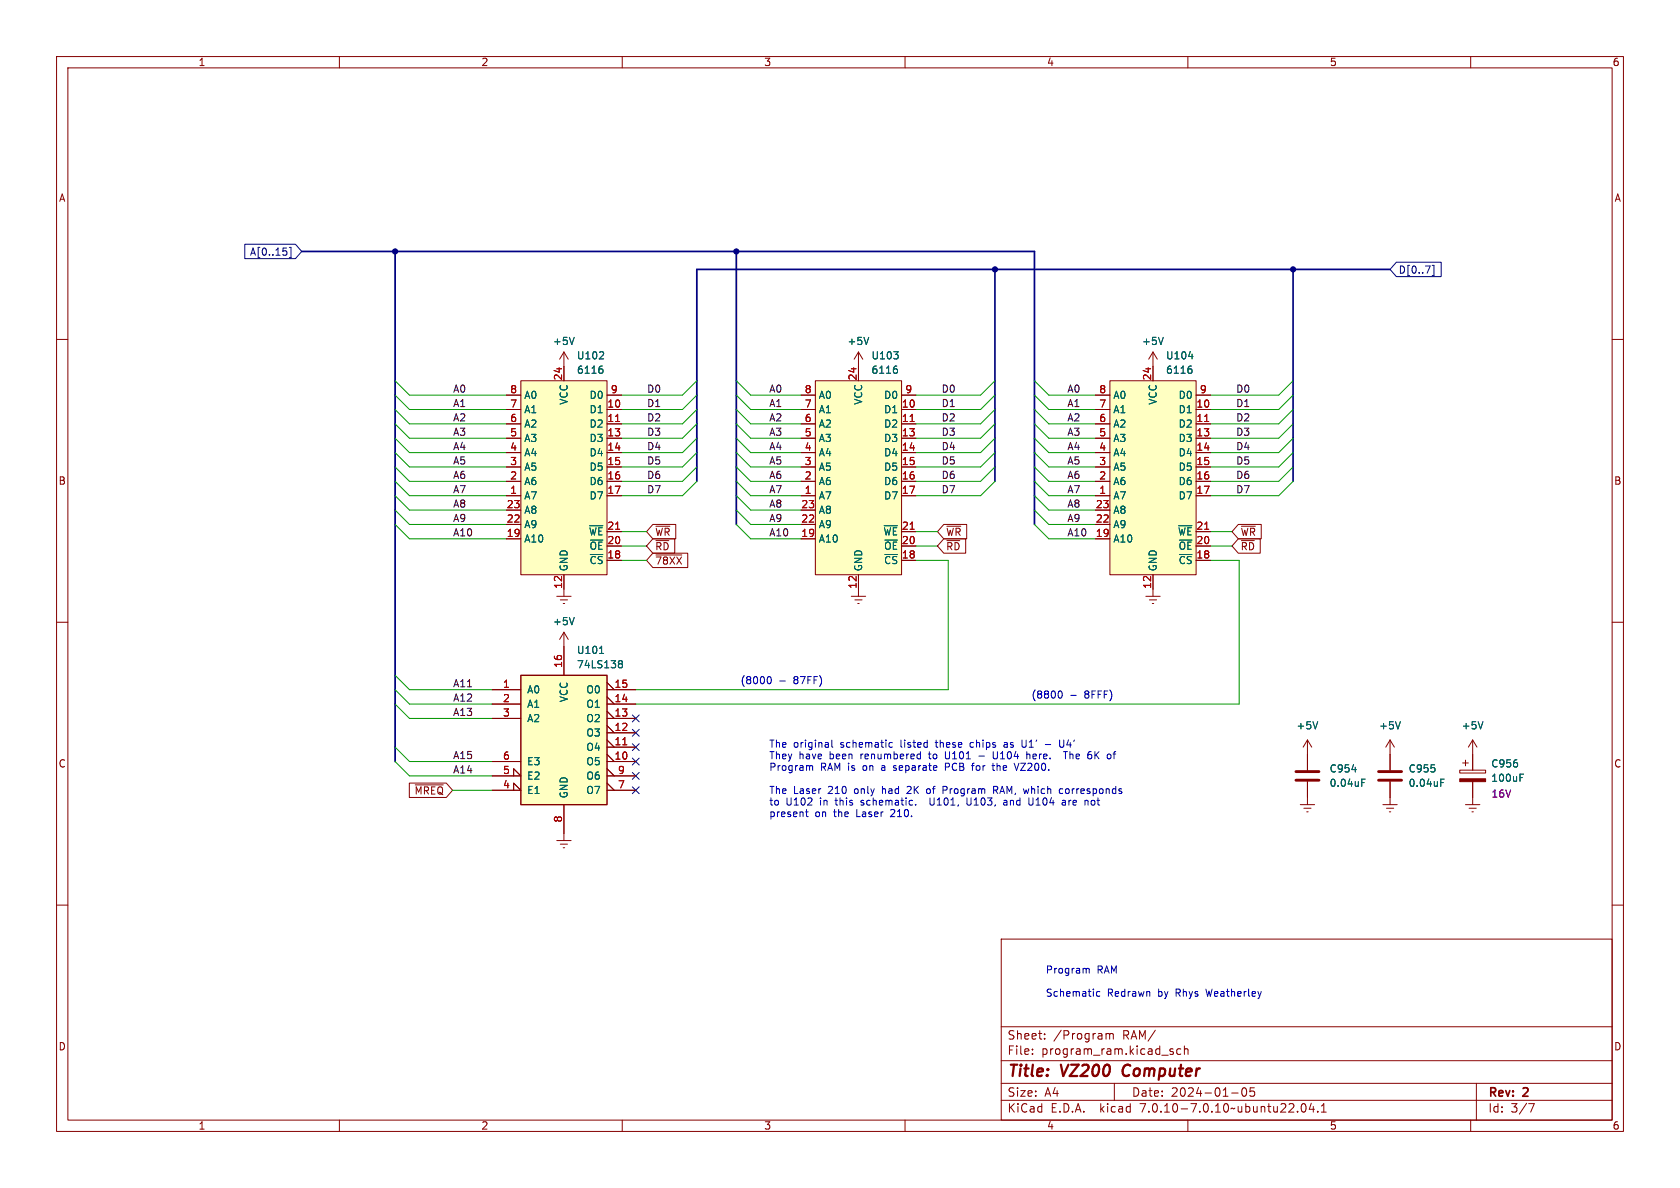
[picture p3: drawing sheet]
<svg xmlns="http://www.w3.org/2000/svg" width="297mm" height="210mm" viewBox="0 0 297 210" stroke-linecap="round" stroke-linejoin="round" font-family="sans-serif">
<g fill="none" stroke="#840000" stroke-width=".18">
<path d="M10 10h277v190h-277zM12 12h273v186h-273zM60 10v2M110 10v2M160 10v2M210 10v2M260 10v2M10 60h2M285 60h2M89.5 72.4h2.6M89.5 74.9h2.6M89.5 77.5h2.6"/>
<path d="M89.5 69.9h2.6M92.1 67.3h15.2v34.3h-15.2zM99.7 62.2v5.1M99.7 62.2l-.8 1.3M99.7 62.2l.8 1.3M107.3 72.4h2.6M107.3 74.9h2.6M107.3 77.5h2.6M107.3 69.9h2.6M141.6 72.4h2.5M141.6 74.9h2.5M141.6 77.5h2.5"/>
<path d="M141.6 69.9h2.5M144.1 67.3h15.3v34.3h-15.3zM151.8 62.2v5.1M151.8 62.2l-.8 1.3M151.8 62.2l.7 1.3M159.4 72.4h2.5M159.4 74.9h2.5M159.4 77.5h2.5M159.4 69.9h2.5M193.7 72.4h2.5M193.7 74.9h2.5M193.7 77.5h2.5"/>
<path d="M193.7 69.9h2.5M196.2 67.3h15.3v34.3h-15.3zM203.8 62.2v5.1M203.8 62.2l-.7 1.3M203.8 62.2l.8 1.3M211.5 72.4h2.5M211.5 74.9h2.5M211.5 77.5h2.5M211.5 69.9h2.5M89.5 87.6h2.6M89.5 80h2.6M89.5 82.6h2.6"/>
<path d="M89.5 85.1h2.6M89.5 95.3h2.6M89.5 92.7h2.6M89.5 90.2h2.6M107.3 87.6h2.6M107.3 80h2.6M107.3 82.6h2.6M107.3 85.1h2.6M107.3 99.1h2.6M107.3 96.5h2.6M107.3 94h2.6M115.4 92.7h4.1v2.6h-4.1l-1.1-1.3z"/>
<path d="M115.4 97.8h6.2v2.5h-6.2l-1.1-1.2zM115.4 95.2h3.9v2.6h-3.9l-1.1-1.3zM116 93h2.4M116 98.1h4.5M141.6 87.6h2.5M141.6 80h2.5M141.6 82.6h2.5M141.6 85.1h2.5M141.6 95.3h2.5M141.6 92.7h2.5M141.6 90.2h2.5M159.4 87.6h2.5"/>
<path d="M159.4 80h2.5M159.4 82.6h2.5M159.4 85.1h2.5M159.4 99.1h2.5M159.4 96.5h2.5M159.4 94h2.5M166.8 95.2h3.9v2.6h-3.9l-1.1-1.3zM166.8 92.7h4.1v2.6h-4.1l-1.1-1.3zM167.4 93h2.5M193.7 87.6h2.5M193.7 80h2.5M193.7 82.6h2.5"/>
<path d="M193.7 85.1h2.5M193.7 95.3h2.5M193.7 92.7h2.5M193.7 90.2h2.5M211.5 87.6h2.5M211.5 80h2.5M211.5 82.6h2.5M211.5 85.1h2.5M211.5 99.1h2.5M211.5 96.5h2.5M211.5 94h2.5M218.9 95.2h3.9v2.6h-3.9l-1.1-1.3z"/>
<path d="M218.9 92.7h4.1v2.6h-4.1l-1.1-1.3zM219.5 93h2.4M10 110h2M98.4 105.4h2.6M99.1 106h1.2M99.6 106.7h.2M99.7 101.6v3.8M99.7 111.8v7.6M99.7 111.8l-.8 1.2M99.7 111.8l.8 1.2M150.5 105.4h2.5M151.1 106h1.3"/>
<path d="M151.6 106.7h.3M151.8 101.6v3.8M202.6 105.4h2.5M203.2 106h1.3M203.7 106.7h.3M203.8 101.6v3.8M285 110h2M72.4 138.4h6.5l1.1 1.3-1.1 1.3h-6.5zM73.4 138.7h5M87 139.7h5.1l-1.3-1.3v1.3M87 137.2h5.1l-1.3-1.3v1.3M87 121.9h5.1"/>
<path d="M87 134.6h5.1M87 127h5.1M87 124.5h5.1M107.3 121.9h5.1M107.3 134.6h5.1M107.3 133.4l1.3 1.2M107.3 132.1h5.1M107.3 130.8l1.3 1.3M107.3 129.5h5.1M107.3 128.3l1.3 1.2M107.3 127h5.1M107.3 125.7l1.3 1.3"/>
<path d="M107.3 124.5h5.1M107.3 123.2l1.3 1.3M107.3 120.7l1.3 1.2M107.3 139.7h5.1M107.3 137.2h5.1M107.3 138.4l1.3 1.3M107.3 135.9l1.3 1.3M231.1 130.8v5.3M231.1 138.2v4M231.1 130.8l-.7 1.3M231.1 130.8l.8 1.3M245.7 130.8v5.3"/>
<path d="M245.7 138.2v4M245.7 130.8l-.7 1.3M245.7 130.8l.8 1.3M258.1 136.1h4.5v.6h-4.5zM258.6 134.9h1M259.1 134.4v1M260.3 130.8l-.7 1.3M260.3 130.8v5.3M260.3 138.2v4M260.3 130.8l.8 1.3M10 160h2M98.4 148.6h2.6"/>
<path d="M99.1 149.2h1.2M99.6 149.9h.2M99.7 142.2v6.4M229.9 142.2h2.5M230.5 142.9h1.3M231 143.5h.3M244.5 142.2h2.5M245.1 142.9h1.3M245.6 143.5h.3M259.1 142.2h2.5M259.7 142.9h1.3M260.2 143.5h.3"/>
<path d="M285 160h2M177 166h108v32h-108zM60 198v2M110 198v2M160 198v2M177 194.5h108M177 191.5h108M177 187.5h108M177 181.5h108M182.5 186.3v.1M182.5 185.5v.1M184.7 183.6v.1"/>
<path d="M184.7 182.8v.1M195.5 182.7v1M195.5 182.8l.5-.1 .2 .2M196.2 182.9l.2-.2 .3 .1 .1 .9M196.2 182.9v.8M197 191.5v3M207 185.9l.4 .1 .1 .2-.3 .2h-.2M207 185.4l.4 .1M208.7 185.5l-.4-.1-.3 .3v.4l.2 .2h.5M209.4 185.5l.2-.1 .4 .1v.9M209.4 184.9v1.5M210 198v2"/>
<path d="M217.7 193.2h1.2M219.7 192.4l.2-.1a.81 .81 0 0 1 .6 .6 .81 .81 0 0 1-.3 .8l-.2 .1a.81 .81 0 0 1-.3-1.4zM221.7 192.3h-.7v.7l.2-.1h.5l.1 .3-.1 .5-.2 .1-.5-.1M229.4 196.5v.1M230.2 195.2l.2-.1a.81 .81 0 0 1 .6 .6 .81 .81 0 0 1-.3 .8l-.2 .1a.81 .81 0 0 1-.3-1.4zM231.8 195l-.3 1.1h.9M232.2 195.6v1M233 196.5v.1M233.6 196.6h.9M233.6 195.5l.4-.4v1.5M260 198v2M261 191.5v6.5"/>
<path d="M270.2 195.1h1l-.6 1.5"/>
</g>
<path d="M198.8 188.5a1.27 1.27 0 0 0-.1 1.6" fill="none" stroke="#840000" stroke-width=".4"/>
<g fill="none" stroke="#006464" stroke-width=".18">
<path d="M101.5 59.6l-.4 1.3M153.6 59.6l-.4 1.3M205.6 59.6l-.4 1.3M105.9 63.4h.8M106.2 64.7h.3M106.4 65.2l.2 .2v.3l-.2 .3M106.7 62.3v.4M158 62.2h.8l-.4 .5M158.3 64.7h.2M158.4 65.2l.3 .2v.3l-.3 .3M158.7 62.8v.5M210.1 63h.8"/>
<path d="M210.4 64.7h.2M210.5 65.2l.2 .2v.3l-.2 .3M104.2 92.9h2.4M156.3 92.9h2.3M208.4 92.9h2.3M101.5 109.2l-.4 1.2M106 115.5h.7M109.4 117.3h.2M109.4 116.8h.4l.2 .1v.2l-.2 .2M109.6 117.3h.2M109.6 117.3l-.2 .1M109.8 117.3l.2 .3v.3l-.2 .2-.4-.1"/>
<path d="M233 127.6l-.5 1.2M239 136h.8M240.7 138.3h.5M240.7 137.7h.7M247.6 127.6l-.5 1.2M254.7 138.3h.4M254.7 137.7h.6M262.2 127.6l-.5 1.2M268.7 137.5h.4M268.7 136.9h.6"/>
</g>
<g fill="#ffffc2" stroke="#ffffc2" stroke-width=".18">
<path d="M196.2 67.3h15.3v34.3h-15.3z"/>
<path d="M92.1 67.3h15.2v34.3h-15.2z"/>
<path d="M144.1 67.3h15.3v34.3h-15.3z"/>
<path d="M92.1 119.4h15.2v22.8h-15.2z"/>
</g>
<path d="M108.8 74.5h.8M160.9 74.5h.7M213 74.5h.7M110.1 131.7h.7" fill="none" stroke="#a90000" stroke-width=".18"/>
<path d="M229.1 137.9h4.1M229.1 136.4h4.1M243.7 137.9h4.1M243.7 136.4h4.1" fill="none" stroke="#840000" stroke-width=".51"/>
<path d="M258.1 137.7h4.5v.5h-4.5z" fill="#840000" stroke="#840000" stroke-width=".18"/>
<path d="M92.1 119.4h15.2v22.8h-15.2z" fill="none" stroke="#840000" stroke-width=".25"/>
<g fill="none" stroke="#000084" stroke-width=".18">
<path d="M43.3 43.2h8.9l1.1 1.3-1.1 1.2h-8.9zM50.7 44.5v.5M51.1 43.7h.3v1.8h-.3M246.9 46.4h7.9v2.5h-7.9l-1.2-1.3zM253.2 46.9h.3v1.8h-.3M111.8 139.1l1.2 1.2M111.8 131.5l1.2 1.2M111.8 134l1.2 1.2M111.8 136.6l1.2 1.2M111.8 128.9l1.2 1.2M111.8 126.4l1.2 1.2M113 139.1l-1.2 1.2"/>
<path d="M113 131.5l-1.2 1.2M113 134l-1.2 1.2M113 136.6l-1.2 1.2M113 128.9l-1.2 1.2M113 126.4l-1.2 1.2"/>
</g>
<g fill="none" stroke="#0000c2" stroke-width=".18">
<path d="M135.8 119.7l.1-.1a.68 .68 0 0 1 .5 .6 .68 .68 0 0 1-.5 .7l-.1-.1M137.9 120.4h.9M143.1 135.5l.2-.2 .3 .1 .1 .8M147.1 130.8v1.1l.1 .2M157.2 132l.2 .1 .4-.1M157.8 131.3h-.4l-.2 .1M157.9 136.1l.2 .1M158.1 135.3l-.2 .2 .2 .3M160.5 139l-.1 .1M161 139.6l-.7 .7h.8M162.4 133.3l.3 .1M162.7 132.9v1.2"/>
<path d="M162.7 134.1h-.3M164.2 139.4l-.3 .1-.1 .2M166.7 139l.6 .1M167.1 132.9v1l.3 .2M167.1 135.6h.5M167.3 139.6l-.6 .1M167.6 134.9h-.5v1.3M171.7 131.3l-.2 .2v.4l.2 .2M171.7 135.3h.5M173.1 133.7h.9M175.4 135.3h.4M175.6 132.9v1l.2 .2h.4"/>
<path d="M175.6 136.1l.2 .1M175.7 139.7l.6-.1 .1-.2-.1-.3-.6-.1v1.3M176 139.7l.4 .6M177.9 131.3h-.4M178 131.6h-.3l-.2 .2v.2l.5 .1M180.1 134.9l-.4 1.3M180.7 132l.2 .1 .4-.1M181.5 133.4l.2-.1 .3 .1 .1 .7M181.5 132.9v1.2M184.8 131.6h1M187.2 122.2l.2-.1a.68 .68 0 0 1 .4 .7 .68 .68 0 0 1-.4 .6h-.2M187.3 130.8v1.1l.3 .2 .3-.1 .2-.1v-1.1"/>
<path d="M187.4 139.5h.5M188 132.9h.7M188.4 132.9v1.2M188.4 139.6v.6M189.1 132.9v1.2M189.3 122.9h1M189.3 133.3l-.2 .1M193.6 132.9v1.2M194.3 132.9l-.7 .7M196.8 133.3h.5M197.3 132.9l-.4 .2M142.4 143.5h.5"/>
<path d="M142.6 143.1v1.1l.3 .2M161.9 142.2v.1M163.8 140l.1 .2 .3 .1M164.4 141.1v1l.3 .2h.2M170.9 141.1l.1 1.1 .2 .1h.3M177.5 141.5h.5v.8M178 141.8h-.4l-.2 .2 .2 .3h.4M182.6 141.1v1l-.1 .2h-.4M187.4 140.2h.5M187.9 141.5h.3l.2 .2v.6M188.4 142.3h-.5M188.4 141.8h-.5"/>
<path d="M193.1 141.5l-.2 .2v.4l.2 .2M192 171.4l.2-.2h.3l.1 .8M194.4 175.3h-.3l-.3 .2 .2 .6h.4"/>
</g>
<path d="M53.3 44.5h129.6v48.2M69.8 44.5v90.1M130.2 44.5v48.2M175.9 47.6v37.5M228.6 47.6v37.5M245.7 47.6h-122.5v37.5" fill="none" stroke="#000084" stroke-width=".3"/>
<g fill="none" stroke="#009600" stroke-width=".18">
<path d="M69.8 72.4l2.6 2.5h17.1M69.8 77.5l2.6 2.5h17.1M69.8 69.9l2.6 2.5h17.1M69.8 67.3l2.6 2.6h17.1M69.8 74.9l2.6 2.6h17.1M123.2 72.4l-2.6 2.5h-10.7M123.2 77.5l-2.6 2.5h-10.7M123.2 69.9l-2.6 2.5h-10.7M123.2 67.3l-2.6 2.6h-10.7M123.2 74.9l-2.6 2.6h-10.7M130.2 72.4l2.5 2.5h8.9M130.2 77.5l2.5 2.5h8.9"/>
<path d="M130.2 69.9l2.5 2.5h8.9M130.2 67.3l2.5 2.6h8.9M130.2 74.9l2.5 2.6h8.9M175.9 72.4l-2.5 2.5h-11.5M175.9 77.5l-2.5 2.5h-11.5M175.9 69.9l-2.5 2.5h-11.5M175.9 67.3l-2.5 2.6h-11.5M175.9 74.9l-2.5 2.6h-11.5M182.9 72.4l2.5 2.5h8.3M182.9 77.5l2.5 2.5h8.3M182.9 69.9l2.5 2.5h8.3M182.9 67.3l2.5 2.6h8.3"/>
<path d="M182.9 74.9l2.5 2.6h8.3M228.6 72.4l-2.5 2.5h-12.1M228.6 77.5l-2.5 2.5h-12.1M228.6 69.9l-2.5 2.5h-12.1M228.6 67.3l-2.5 2.6h-12.1M228.6 74.9l-2.5 2.6h-12.1M69.8 80l2.6 2.6h17.1M69.8 87.6l2.6 2.6h17.1M69.8 82.6l2.6 2.5h17.1M69.8 90.2l2.6 2.5h17.1M69.8 85.1l2.6 2.5h17.1M69.8 92.7l2.6 2.6h17.1"/>
<path d="M109.9 94h4.4M109.9 96.5h4.4M109.9 99.1h4.4M123.2 80l-2.6 2.6h-10.7M123.2 82.6l-2.6 2.5h-10.7M123.2 85.1l-2.6 2.5h-10.7M130.2 80l2.5 2.6h8.9M130.2 87.6l2.5 2.6h8.9M130.2 82.6l2.5 2.5h8.9M130.2 90.2l2.5 2.5h8.9M130.2 85.1l2.5 2.5h8.9M130.2 92.7l2.5 2.6h8.9"/>
<path d="M161.9 94h3.8M161.9 96.5h3.8M161.9 99.1h5.7v22.8h-55.2M175.9 80l-2.5 2.6h-11.5M175.9 82.6l-2.5 2.5h-11.5M175.9 85.1l-2.5 2.5h-11.5M182.9 80l2.5 2.6h8.3M182.9 87.6l2.5 2.6h8.3M182.9 82.6l2.5 2.5h8.3M182.9 90.2l2.5 2.5h8.3M182.9 85.1l2.5 2.5h8.3M182.9 92.7l2.5 2.6h8.3"/>
<path d="M214 94h3.8M214 99.1h5.1v25.4h-106.7M214 96.5h3.8M228.6 80l-2.5 2.6h-12.1M228.6 82.6l-2.5 2.5h-12.1M228.6 85.1l-2.5 2.5h-12.1M69.8 119.4l2.6 2.5h14.6M69.8 134.6l2.6 2.6h14.6M69.8 124.5l2.6 2.5h14.6M69.8 132.1l2.6 2.5h14.6M69.8 121.9l2.6 2.6h14.6M80 139.7h7"/>
</g>
<g fill="#000084" stroke="#000084" stroke-width=".18">
<circle cx="130.2" cy="44.5" r=".46"/>
<circle cx="69.8" cy="44.5" r=".46"/>
<circle cx="228.6" cy="47.6" r=".46"/>
<circle cx="175.9" cy="47.6" r=".46"/>
</g>
<g font-size="2.8" fill="#840000">
<text x="178" y="190.9">Title:</text>
<text x="187.7" y="190.9">VZ200</text>
<text x="199.3" y="190.9">Computer</text>
</g>
<g font-size="2.1" fill="#840000">
<text x="178" y="184">Sheet:</text>
<text x="186.2" y="184">/Program</text>
<text x="198.5" y="184">RAM/</text>
<text x="178" y="186.7">File:</text>
<text x="184.1" y="186.7">program_ram.kicad_sch</text>
<text x="178" y="196.9">KiCad</text>
<text x="178" y="194.1">Size:</text>
<text x="184.7" y="194.1">A4</text>
<text x="185.7" y="196.9">E.D.A.</text>
<text x="194.6" y="196.9">kicad</text>
<text x="200" y="194.1">Date:</text>
<text x="201.8" y="196.9">7.0.10-7.0.10~ubuntu22.04.1</text>
<text x="207" y="194.1">2024-01-05</text>
<text x="263" y="194.3">Rev:</text>
<text x="263" y="196.9">Id:</text>
<text x="267.1" y="196.9">3/7</text>
<text x="269.4" y="194.3">2</text>
</g>
<g font-size="1.8" fill="#840000">
<text x="35" y="11.9">1</text>
<text x="85" y="11.9">2</text>
<text x="135" y="11.9">3</text>
<text x="185" y="11.9">4</text>
<text x="235" y="11.9">5</text>
<text x="285" y="11.9">6</text>
<text x="10.3" y="35.9">A</text>
<text x="285.3" y="35.9">A</text>
<text x="10.3" y="85.9">B</text>
<text x="285.3" y="85.9">B</text>
<text x="115.7" y="94.9">~{WR}</text>
<text x="167.2" y="94.9">~{WR}</text>
<text x="219.2" y="94.9">~{WR}</text>
<text x="115.7" y="100">~{78XX}</text>
<text x="115.7" y="97.5">~{RD}</text>
<text x="167.2" y="97.5">~{RD}</text>
<text x="219.2" y="97.5">~{RD}</text>
<text x="10.3" y="135.9">C</text>
<text x="285.3" y="135.9">C</text>
<text x="73.2" y="140.7">~{MREQ}</text>
<text x="10.3" y="185.9">D</text>
<text x="285.3" y="185.9">D</text>
<text x="35" y="199.9">1</text>
<text x="85" y="199.9">2</text>
<text x="135" y="199.9">3</text>
<text x="185" y="199.9">4</text>
<text x="235" y="199.9">5</text>
<text x="285" y="199.9">6</text>
</g>
<g font-size="1.8" fill="#000084">
<text x="44.1" y="45.4">A[0..15]</text>
<text x="247.2" y="48.6">D[0..7]</text>
</g>
<g font-size="1.8" fill="#006464">
<text x="97.7" y="61.2">+5V</text>
<text x="101.9" y="63.7">U102</text>
<text x="149.7" y="61.2">+5V</text>
<text x="154" y="63.7">U103</text>
<text x="201.8" y="61.2">+5V</text>
<text x="206" y="63.7">U104</text>
<text x="92.6" y="70.7">A0</text>
<text x="100.6" y="71.6" transform="rotate(-90 100.6 71.6)">VCC</text>
<text x="101.9" y="66.3">6116</text>
<text x="104.1" y="70.7">D0</text>
<text x="144.7" y="70.7">A0</text>
<text x="152.6" y="71.6" transform="rotate(-90 152.6 71.6)">VCC</text>
<text x="154" y="66.3">6116</text>
<text x="156.2" y="70.7">D0</text>
<text x="196.7" y="70.7">A0</text>
<text x="204.7" y="71.6" transform="rotate(-90 204.7 71.6)">VCC</text>
<text x="206" y="66.3">6116</text>
<text x="208.3" y="70.7">D0</text>
<text x="92.6" y="75.8">A2</text>
<text x="92.6" y="73.3">A1</text>
<text x="104.1" y="73.3">D1</text>
<text x="104.1" y="75.8">D2</text>
<text x="144.7" y="75.8">A2</text>
<text x="144.7" y="73.3">A1</text>
<text x="156.2" y="73.3">D1</text>
<text x="156.2" y="75.8">D2</text>
<text x="196.7" y="75.8">A2</text>
<text x="196.7" y="73.3">A1</text>
<text x="208.3" y="73.3">D1</text>
<text x="208.3" y="75.8">D2</text>
<text x="92.6" y="83.4">A5</text>
<text x="92.6" y="80.9">A4</text>
<text x="92.6" y="78.3">A3</text>
<text x="104.1" y="78.3">D3</text>
<text x="104.1" y="80.9">D4</text>
<text x="104.1" y="83.4">D5</text>
<text x="144.7" y="83.4">A5</text>
<text x="144.7" y="80.9">A4</text>
<text x="144.7" y="78.3">A3</text>
<text x="156.2" y="78.3">D3</text>
<text x="156.2" y="80.9">D4</text>
<text x="156.2" y="83.4">D5</text>
<text x="196.7" y="83.4">A5</text>
<text x="196.7" y="80.9">A4</text>
<text x="196.7" y="78.3">A3</text>
<text x="208.3" y="78.3">D3</text>
<text x="208.3" y="80.9">D4</text>
<text x="208.3" y="83.4">D5</text>
<text x="92.6" y="88.5">A7</text>
<text x="92.6" y="86">A6</text>
<text x="104.1" y="86">D6</text>
<text x="104.1" y="88.5">D7</text>
<text x="144.7" y="88.5">A7</text>
<text x="144.7" y="86">A6</text>
<text x="156.2" y="86">D6</text>
<text x="156.2" y="88.5">D7</text>
<text x="196.7" y="88.5">A7</text>
<text x="196.7" y="86">A6</text>
<text x="208.3" y="86">D6</text>
<text x="208.3" y="88.5">D7</text>
<text x="92.6" y="93.6">A9</text>
<text x="92.6" y="91">A8</text>
<text x="144.7" y="93.6">A9</text>
<text x="144.7" y="91">A8</text>
<text x="196.7" y="93.6">A9</text>
<text x="196.7" y="91">A8</text>
<text x="92.6" y="96.1">A10</text>
<text x="100.6" y="101.1" transform="rotate(-90 100.6 101.1)">GND</text>
<text x="104.1" y="99.9">~{CS}</text>
<text x="104.1" y="97.4">~{OE}</text>
<text x="144.7" y="96.1">A10</text>
<text x="152.6" y="101.1" transform="rotate(-90 152.6 101.1)">GND</text>
<text x="156.2" y="99.9">~{CS}</text>
<text x="156.2" y="97.4">~{OE}</text>
<text x="196.7" y="96.1">A10</text>
<text x="204.7" y="101.1" transform="rotate(-90 204.7 101.1)">GND</text>
<text x="208.3" y="99.9">~{CS}</text>
<text x="208.3" y="97.4">~{OE}</text>
<text x="97.7" y="110.7">+5V</text>
<text x="101.9" y="115.8">U101</text>
<text x="101.9" y="118.3">74LS138</text>
<text x="93.1" y="122.8">A0</text>
<text x="93.1" y="125.3">A1</text>
<text x="100.6" y="124.2" transform="rotate(-90 100.6 124.2)">VCC</text>
<text x="103.6" y="125.3">O1</text>
<text x="103.6" y="122.8">O0</text>
<text x="93.1" y="127.9">A2</text>
<text x="103.6" y="130.4">O3</text>
<text x="103.6" y="127.9">O2</text>
<text x="229.1" y="129.1">+5V</text>
<text x="243.7" y="129.1">+5V</text>
<text x="258.3" y="129.1">+5V</text>
<text x="93.1" y="135.5">E3</text>
<text x="103.6" y="135.5">O5</text>
<text x="103.6" y="132.9">O4</text>
<text x="235" y="136.8">C954</text>
<text x="248.9" y="136.8">C955</text>
<text x="263.5" y="135.9">C956</text>
<text x="93.1" y="140.6">E1</text>
<text x="93.1" y="138">E2</text>
<text x="100.6" y="141.2" transform="rotate(-90 100.6 141.2)">GND</text>
<text x="103.6" y="140.6">O7</text>
<text x="103.6" y="138">O6</text>
<text x="235" y="139.3">0.04uF</text>
<text x="248.9" y="139.3">0.04uF</text>
<text x="263.5" y="138.4">100uF</text>
</g>
<g font-size="1.8" fill="#0f0f0f">
<text x="80" y="69.5">A0</text>
<text x="114.3" y="69.5">D0</text>
<text x="135.9" y="69.5">A0</text>
<text x="166.4" y="69.5">D0</text>
<text x="188.6" y="69.5">A0</text>
<text x="218.4" y="69.5">D0</text>
<text x="80" y="74.6">A2</text>
<text x="80" y="77.1">A3</text>
<text x="80" y="72">A1</text>
<text x="114.3" y="74.6">D2</text>
<text x="114.3" y="72">D1</text>
<text x="114.3" y="77.1">D3</text>
<text x="135.9" y="77.1">A3</text>
<text x="135.9" y="74.6">A2</text>
<text x="135.9" y="72">A1</text>
<text x="166.4" y="74.6">D2</text>
<text x="166.4" y="77.1">D3</text>
<text x="166.4" y="72">D1</text>
<text x="188.6" y="74.6">A2</text>
<text x="188.6" y="77.1">A3</text>
<text x="188.6" y="72">A1</text>
<text x="218.4" y="77.1">D3</text>
<text x="218.4" y="74.6">D2</text>
<text x="218.4" y="72">D1</text>
<text x="80" y="82.2">A5</text>
<text x="80" y="79.7">A4</text>
<text x="114.3" y="79.7">D4</text>
<text x="114.3" y="82.2">D5</text>
<text x="135.9" y="79.7">A4</text>
<text x="135.9" y="82.2">A5</text>
<text x="166.4" y="82.2">D5</text>
<text x="166.4" y="79.7">D4</text>
<text x="188.6" y="79.7">A4</text>
<text x="188.6" y="82.2">A5</text>
<text x="218.4" y="79.7">D4</text>
<text x="218.4" y="82.2">D5</text>
<text x="80" y="89.8">A8</text>
<text x="80" y="87.3">A7</text>
<text x="80" y="84.7">A6</text>
<text x="114.3" y="87.3">D7</text>
<text x="114.3" y="84.7">D6</text>
<text x="135.9" y="89.8">A8</text>
<text x="135.9" y="84.7">A6</text>
<text x="135.9" y="87.3">A7</text>
<text x="166.4" y="87.3">D7</text>
<text x="166.4" y="84.7">D6</text>
<text x="188.6" y="84.7">A6</text>
<text x="188.6" y="89.8">A8</text>
<text x="188.6" y="87.3">A7</text>
<text x="218.4" y="84.7">D6</text>
<text x="218.4" y="87.3">D7</text>
<text x="80" y="94.9">A10</text>
<text x="80" y="92.4">A9</text>
<text x="135.9" y="94.9">A10</text>
<text x="135.9" y="92.4">A9</text>
<text x="188.6" y="94.9">A10</text>
<text x="188.6" y="92.4">A9</text>
<text x="80" y="124.1">A12</text>
<text x="80" y="121.6">A11</text>
<text x="80" y="126.7">A13</text>
<text x="80" y="136.8">A14</text>
<text x="80" y="134.3">A15</text>
</g>
<g font-size="1.8" fill="#a90000">
<text x="90.1" y="69.6">8</text>
<text x="99.4" y="67.4" transform="rotate(-90 99.4 67.4)">24</text>
<text x="107.9" y="69.6">9</text>
<text x="142.2" y="69.6">8</text>
<text x="151.5" y="67.4" transform="rotate(-90 151.5 67.4)">24</text>
<text x="159.9" y="69.6">9</text>
<text x="194.2" y="69.6">8</text>
<text x="203.6" y="67.4" transform="rotate(-90 203.6 67.4)">24</text>
<text x="212" y="69.6">9</text>
<text x="90.1" y="77.2">5</text>
<text x="90.1" y="74.7">6</text>
<text x="90.1" y="72.1">7</text>
<text x="107.3" y="72.1">10</text>
<text x="107.3" y="74.7">11</text>
<text x="107.3" y="77.2">13</text>
<text x="142.2" y="77.2">5</text>
<text x="142.2" y="74.7">6</text>
<text x="142.2" y="72.1">7</text>
<text x="159.3" y="72.1">10</text>
<text x="159.3" y="74.7">11</text>
<text x="159.3" y="77.2">13</text>
<text x="194.2" y="77.2">5</text>
<text x="194.2" y="74.7">6</text>
<text x="194.2" y="72.1">7</text>
<text x="211.4" y="72.1">10</text>
<text x="211.4" y="74.7">11</text>
<text x="211.4" y="77.2">13</text>
<text x="90.1" y="82.3">3</text>
<text x="90.1" y="79.8">4</text>
<text x="107.3" y="79.8">14</text>
<text x="107.3" y="82.3">15</text>
<text x="142.2" y="82.3">3</text>
<text x="142.2" y="79.8">4</text>
<text x="159.3" y="79.8">14</text>
<text x="159.3" y="82.3">15</text>
<text x="194.2" y="82.3">3</text>
<text x="194.2" y="79.8">4</text>
<text x="211.4" y="79.8">14</text>
<text x="211.4" y="82.3">15</text>
<text x="89.5" y="89.9">23</text>
<text x="90.1" y="87.4">1</text>
<text x="90.1" y="84.8">2</text>
<text x="107.3" y="84.8">16</text>
<text x="107.3" y="87.4">17</text>
<text x="141.6" y="89.9">23</text>
<text x="142.2" y="87.4">1</text>
<text x="142.2" y="84.8">2</text>
<text x="159.3" y="84.8">16</text>
<text x="159.3" y="87.4">17</text>
<text x="193.6" y="89.9">23</text>
<text x="194.2" y="87.4">1</text>
<text x="194.2" y="84.8">2</text>
<text x="211.4" y="84.8">16</text>
<text x="211.4" y="87.4">17</text>
<text x="89.5" y="95">19</text>
<text x="89.5" y="92.5">22</text>
<text x="104" y="94.8">~{WE}</text>
<text x="107.3" y="93.7">21</text>
<text x="141.6" y="95">19</text>
<text x="141.6" y="92.5">22</text>
<text x="156.1" y="94.8">~{WE}</text>
<text x="159.3" y="93.7">21</text>
<text x="193.6" y="95">19</text>
<text x="193.6" y="92.5">22</text>
<text x="208.1" y="94.8">~{WE}</text>
<text x="211.4" y="93.7">21</text>
<text x="107.3" y="98.8">18</text>
<text x="107.3" y="96.3">20</text>
<text x="159.3" y="98.8">18</text>
<text x="159.3" y="96.3">20</text>
<text x="211.4" y="98.8">18</text>
<text x="211.4" y="96.3">20</text>
<text x="99.4" y="104.2" transform="rotate(-90 99.4 104.2)">12</text>
<text x="151.5" y="104.2" transform="rotate(-90 151.5 104.2)">12</text>
<text x="203.6" y="104.2" transform="rotate(-90 203.6 104.2)">12</text>
<text x="99.4" y="118.2" transform="rotate(-90 99.4 118.2)">16</text>
<text x="88.8" y="121.7">1</text>
<text x="88.8" y="124.2">2</text>
<text x="108.5" y="124.2">14</text>
<text x="108.5" y="121.7">15</text>
<text x="88.8" y="126.7">3</text>
<text x="108.5" y="131.8">11</text>
<text x="108.5" y="129.3">12</text>
<text x="108.5" y="126.7">13</text>
<text x="88.8" y="136.9">5</text>
<text x="88.8" y="134.4">6</text>
<text x="108.5" y="134.4">10</text>
<text x="109.1" y="136.9">9</text>
<text x="88.8" y="139.4">4</text>
<text x="109.1" y="139.4">7</text>
<text x="99.4" y="145.5" transform="rotate(-90 99.4 145.5)">8</text>
</g>
<g font-size="1.8" fill="#0000c2">
<text x="130.8" y="121">(8000</text>
<text x="140.4" y="121">87FF)</text>
<text x="182.2" y="123.6">(8800</text>
<text x="191.8" y="123.6">8FFF)</text>
<text x="135.9" y="132.3">The</text>
<text x="135.9" y="134.3">They</text>
<text x="135.9" y="136.4">Program</text>
<text x="140.3" y="132.3">original</text>
<text x="141.2" y="134.3">have</text>
<text x="145" y="136.4">RAM is</text>
<text x="146.8" y="134.3">been</text>
<text x="148.7" y="132.3">schematic</text>
<text x="152.4" y="134.3">renumbered</text>
<text x="152.8" y="136.4">on</text>
<text x="156.3" y="136.4">a</text>
<text x="158.6" y="136.4">separate</text>
<text x="159.5" y="132.3">listed</text>
<text x="164.7" y="134.3">to</text>
<text x="165.9" y="132.3">these</text>
<text x="167.7" y="134.3">U101</text>
<text x="168" y="136.4">PCB</text>
<text x="172.2" y="132.3">chips</text>
<text x="172.9" y="136.4">for</text>
<text x="176.6" y="134.3">U104</text>
<text x="176.8" y="136.4">the</text>
<text x="178.4" y="132.3">as</text>
<text x="180.9" y="136.4">VZ200.</text>
<text x="181.7" y="132.3">U1'</text>
<text x="182.8" y="134.3">here.</text>
<text x="188.8" y="132.3">U4'</text>
<text x="189.8" y="134.3">The</text>
<text x="194.2" y="134.3">6K</text>
<text x="135.9" y="140.4">The</text>
<text x="135.9" y="142.5">to</text>
<text x="138.9" y="142.5">U102</text>
<text x="140.3" y="140.4">Laser</text>
<text x="145.1" y="142.5">in</text>
<text x="146.5" y="140.4">210</text>
<text x="148" y="142.5">this</text>
<text x="151.3" y="140.4">only</text>
<text x="152.7" y="142.5">schematic.</text>
<text x="156.4" y="140.4">had</text>
<text x="161" y="140.4">2K</text>
<text x="164.7" y="140.4">of</text>
<text x="165.2" y="142.5">U101,</text>
<text x="167.7" y="140.4">Program</text>
<text x="172" y="142.5">U103,</text>
<text x="176.9" y="140.4">RAM, which</text>
<text x="178.7" y="142.5">and</text>
<text x="183.3" y="142.5">U104</text>
<text x="189" y="140.4">corresponds</text>
<text x="189.4" y="142.5">are</text>
<text x="193.6" y="142.5">not</text>
<text x="135.9" y="144.5">present</text>
<text x="144.1" y="144.5">on</text>
<text x="147.5" y="144.5">the</text>
<text x="151.7" y="144.5">Laser</text>
<text x="157.9" y="144.5">210.</text>
<text x="184.8" y="172.2">Program</text>
<text x="193.9" y="172.2">RAM</text>
<text x="184.8" y="176.3">Schematic</text>
<text x="195.8" y="176.3">Redrawn</text>
<text x="204.8" y="176.3">by</text>
<text x="208.1" y="176.3">Rhys</text>
<text x="213.7" y="176.3">Weatherley</text>
</g>
<text font-size="1.8" fill="#840084" x="263.6" y="141.2">16V</text>
</svg>
